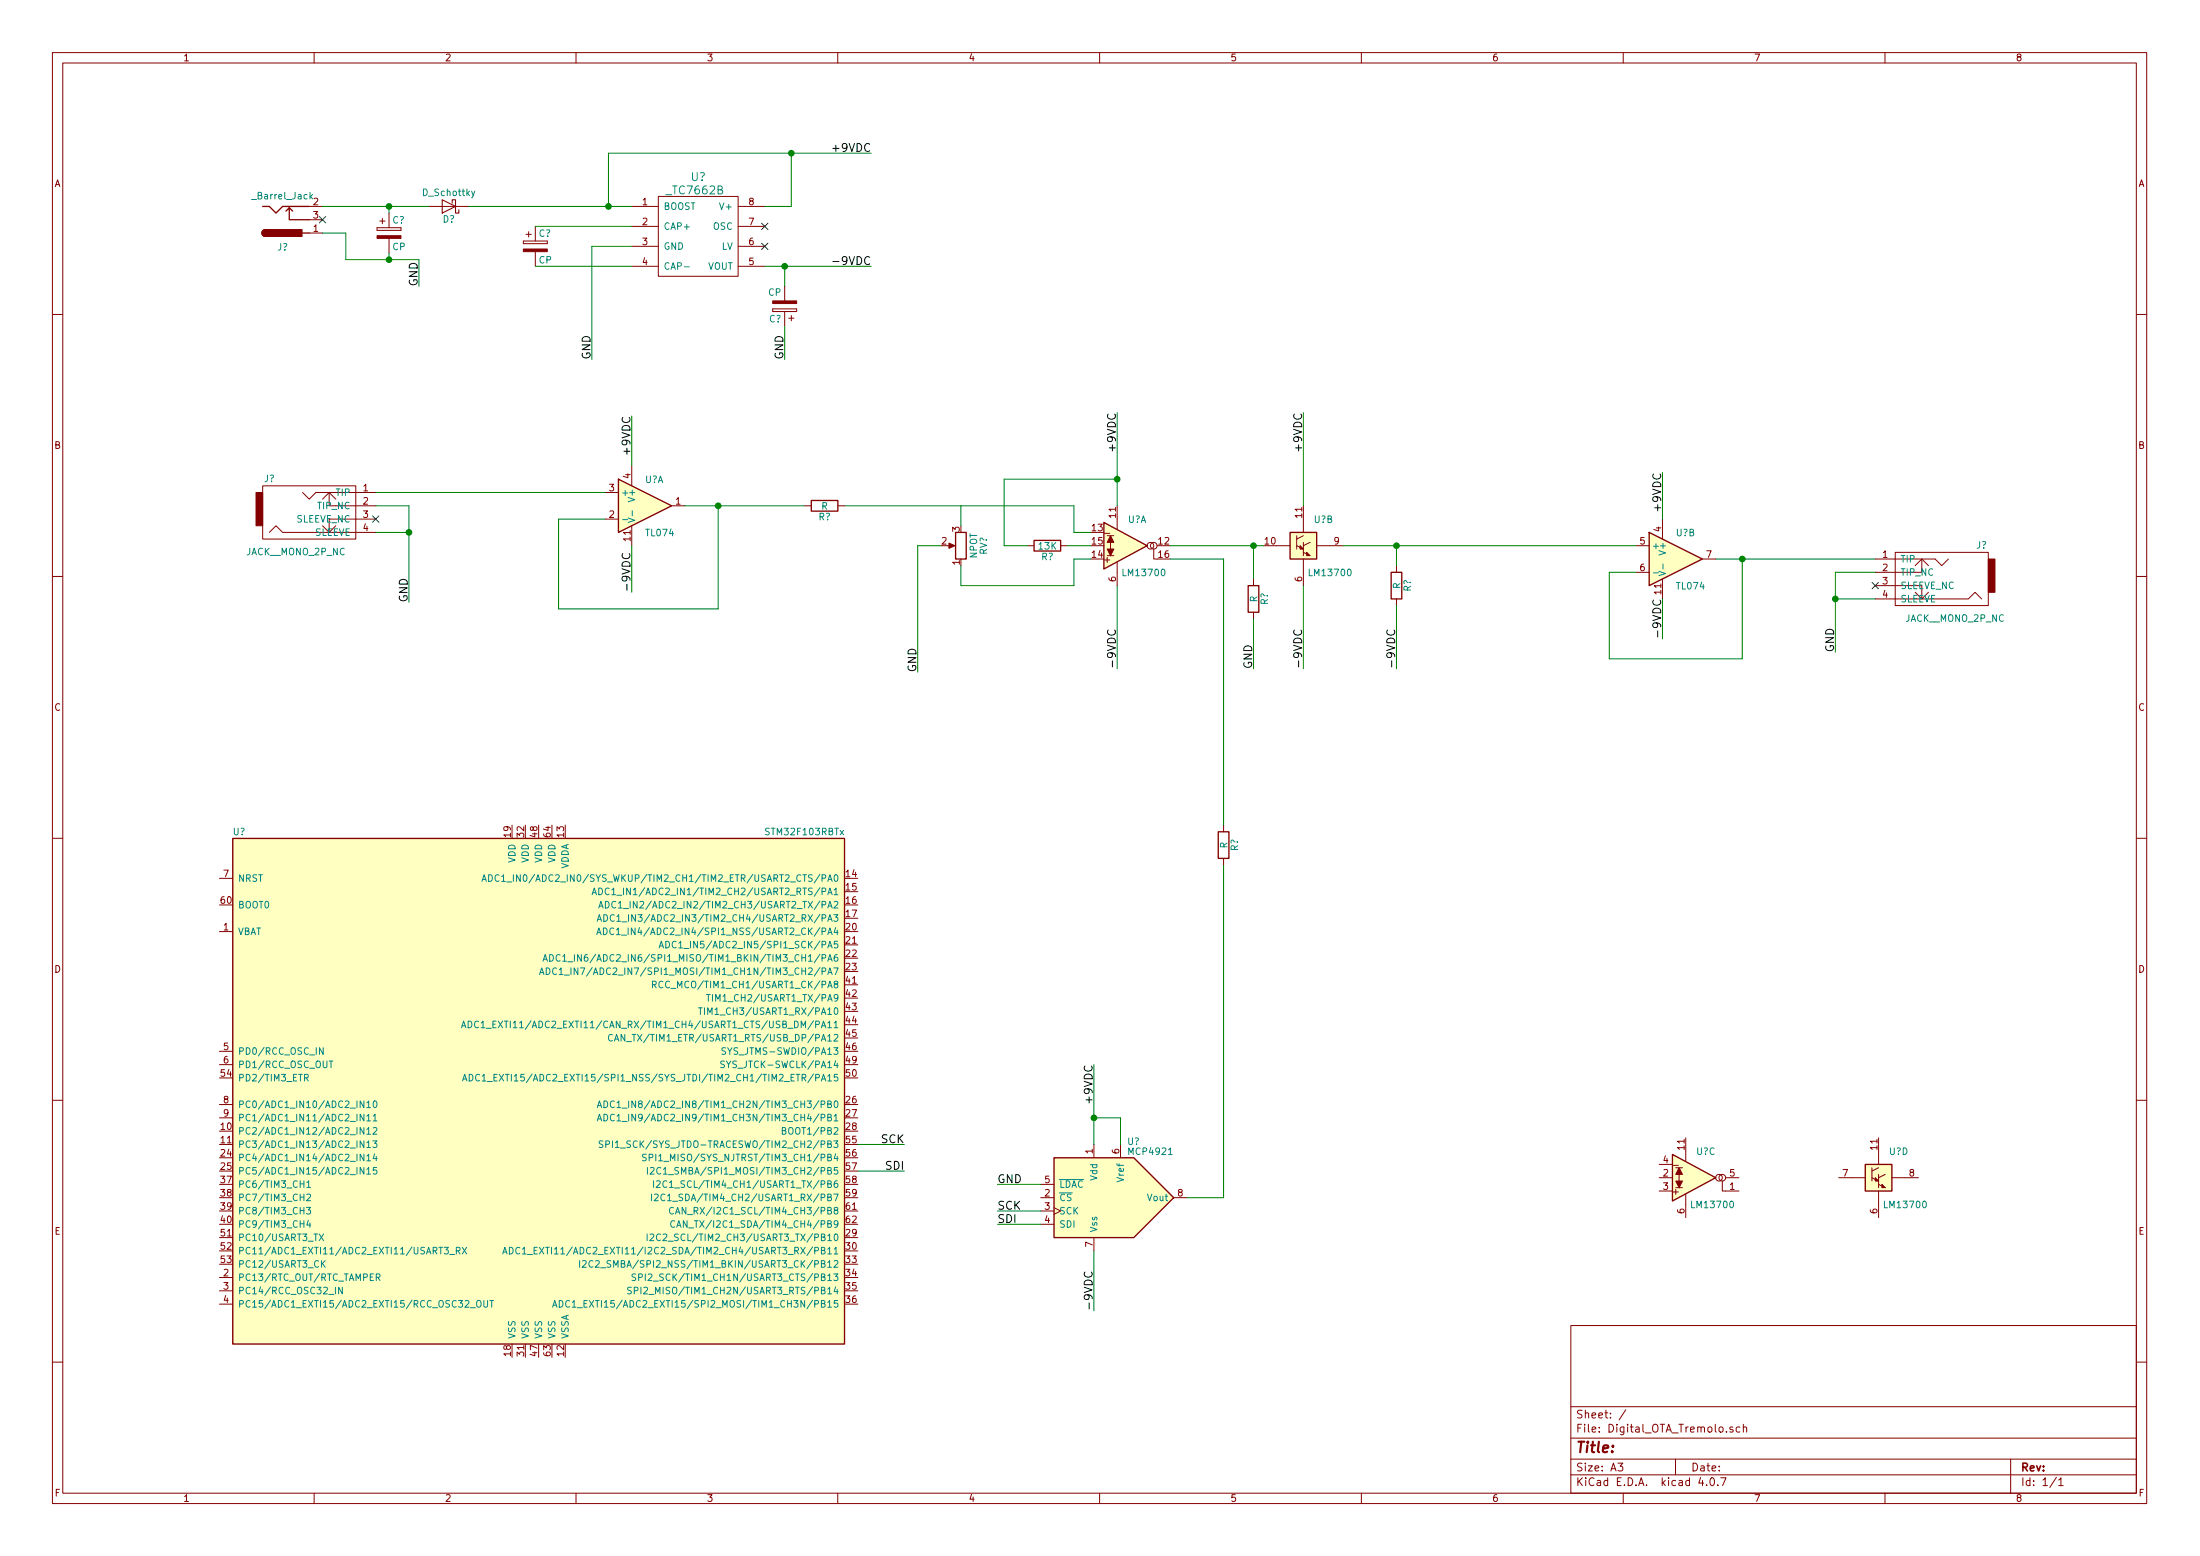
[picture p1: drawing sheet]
<svg xmlns="http://www.w3.org/2000/svg" width="420mm" height="297mm" viewBox="0 0 420 297" stroke-linecap="round" stroke-linejoin="round" font-family="sans-serif">
<g fill="none" stroke="#840000" stroke-width=".19">
<path d="M10 10h400v277h-400zM12 12h396v273.1h-396zM60 10v2M110 10v2M160 10v2M210 10v2M260 10v2M310 10v2M360 10v2M59.1 39.4h2.5M81.9 39.4h7.6M120.6 39.4h5.1"/>
<path d="M125.7 37.5h15.3v15.2h-15.3zM141 39.4h5M59.1 44.5h2.5M59.1 41.9h2.5M72 43.5v.5zM72 44h4.6zM72 43.5h4.6zM72.5 42.2h1M73 41.7v1M74.3 40.7v2.8M74.3 45.5v2.8M76.6 43.5v.5z"/>
<path d="M99.9 46v.5zM99.9 46.5h4.6zM99.9 46h4.6zM100.5 44.7h1M101 44.2v1M102.2 43.2v2.8M102.2 48v2.8M104.5 46v.5zM120.6 43.2h5.1M120.6 47h5.1M120.6 50.8h5.1M141 43.2h5"/>
<path d="M141 47h5M141 50.8h5M147.6 59h4.5zM147.6 59.5h4.5zM147.6 59v.5zM149.9 54.6v2.8M149.9 59.5v2.8M152.1 59v.5zM10 60h2M150.6 60.7h1M151.1 60.2v1.1M408 60h2"/>
<path d="M50.2 92.7h17.7v10.2h-17.7zM57.8 94l1.3 1.3 1.2-1.3h11.5M61.6 95.3l1.3-1.3 1.2 1.3M62.9 94v2.6h8.9M71.8 99.1h-8.9v2.5l1.2-1.2M115.6 94h2.5M115.6 99.1h2.5M120.6 88.9v3.8M128.3 96.6h2.5M153.7 96.6h1.2M160 96.6h1.3M213.4 99.1v1.9"/>
<path d="M248.9 99.1v2.5M317.5 99.1v3.8M10 110h2M51.4 101.6l1.3-1.2 1.3 1.2h17.8M120.6 100.4v3.8M181 104.2h1M196.2 104.2h1.3M202.6 104.2h1.2M211.5 102.3h1.2M211.5 106.1h1.2M212.1 103.5v1.3M213.4 107.4v4.4"/>
<path d="M220.3 104.8v1.9h.7M239.4 110.5v1.3M239.4 116.9v1.2M243.8 104.2h2.6M247.6 104.2l1.3 .6M247.6 102.3v2.5M248.9 103.5v2.6M248.9 106.7v5.1M248.9 102.3l-1.3 .6M248.9 105.4l1.3 .7M250.2 103.5l-1.3 .7M251.5 104.2h5"/>
<path d="M266.7 108v1.3M266.7 114.3v1.3M312.4 104.2h2.6M312.4 109.3h2.6M317.5 110.5v3.8M325.1 106.7h2.6M358.1 106.7h11.5l1.2 1.3 1.3-1.3M358.1 111.8h8.9v2.5l-1.2-1.2M358.1 114.3h17.8l1.3-1.2 1.3 1.2M361.9 105.4h17.8v10.2h-17.8zM365.8 108l1.2-1.3 1.3 1.3M367 106.7v2.6h-8.9"/>
<path d="M408 110h2M233.7 157.5v1.3M10 160h2M41.9 177.8h2.5M41.9 167.7h2.5M233.7 163.9v1.2M408 160h2M10 210h2M41.9 200.7h2.5M41.9 203.2h2.5M41.9 210.9h2.5M41.9 213.4h2.5"/>
<path d="M208.9 218.5v2.5M214 218.5v2.5M321.9 219.7v2M358.8 219.7v2.6M408 210h2M198.8 228.6h2.5M198.8 231.2h2.5M198.8 233.7h2.5M198.8 226.1h2.5M201.3 230.5l1.3 .7-1.3 .6M208.9 236.3v2.5M224.2 228.6h2.5"/>
<path d="M316.9 227.4h2.5M316.9 224.8h2.5M316.9 222.3h2.5M320 222.9h1.3M320 226.7h1.3M320.7 224.2v1.3M321.9 228v4.4M328.9 225.5v1.9h3.2M329.6 224.8h2.5M351.2 224.8h5M357.5 224.8l1.3 .7M357.5 222.9v2.6"/>
<path d="M358.8 224.2v2.5M358.8 227.4v5M358.8 222.9l-1.3 .7M358.8 226.1l1.2 .6M360 224.2l-1.2 .6M361.3 224.8h5.1M41.9 243.9h2.5M41.9 246.4h2.5M41.9 249h2.5M300 253h108v32.1h-108zM10 260h2M300 278.5h108"/>
<path d="M300 274.5h108M300 268.5h108M309 279.3h.9l-.5 .6 .5 .1v.7l-.2 .1-.7-.1M310.5 269.1l-1.3 2M320 278.5v3M330.9 272.5a.37 .37 0 0 0-.5 .1v.2l.5 .2 .1 .1-.2 .3-.4-.1M332.3 272.5l-.4-.1-.3 .3v.6l.3 .1 .4-.1M332.9 272.5l.2-.1 .4 .1 .1 .9M332.9 271.9v1.5M384 278.5v6.6M408 260h2M60 285.1v1.9"/>
<path d="M110 285.1v1.9M160 285.1v1.9M210 285.1v1.9M260 285.1v1.9M300 281.5h108M310 285.1v1.9M324.8 282l-.4 1.1h1M325.9 283.5v.1M326.7 282.3l.2-.2a.81 .81 0 0 1 .6 .6 .81 .81 0 0 1-.3 .8l-.1 .1a.79 .79 0 0 1-.4-1.3zM328.1 283.5v.1M328.6 282.1h1l-.6 1.5M360 285.1v1.9"/>
<path d="M392.7 282l-1.2 2M393.2 282.5l.4-.4v1.5M393.2 283.6h.8"/>
<circle cx="219.7" cy="104.2" r=".63"/>
<circle cx="220.3" cy="104.2" r=".63"/>
<circle cx="328.3" cy="224.8" r=".63"/>
<circle cx="328.9" cy="224.8" r=".63"/>
</g>
<g fill="#ffffc2" stroke="#ffffc2" stroke-width=".19">
<path d="M44.4 160.1h116.9v96.5h-116.9z"/>
<path d="M210.8 99.7l8.3 4.5-8.3 4.4z"/>
<path d="M246.4 101.6h5.1v5.1h-5.1z"/>
<path d="M319.4 220.4l8.3 4.4-8.3 4.5z"/>
<path d="M356.2 222.3h5.1v5.1h-5.1z"/>
<path d="M118.1 91.5l10.2 5.1-10.2 5z"/>
<path d="M315 101.6l10.1 5.1-10.1 5.1z"/>
<path d="M201.3 221h15.2l7.7 7.6-7.7 7.7h-15.2z"/>
</g>
<g fill="none" stroke="#840000" stroke-width=".25">
<path d="M50.2 39.4h1.2l1.3 1.3 1.3-1.3h5.1M55.2 39.7l.7 .6M50.7 43.9a.63 .63 0 0 0-.7 .6 .63 .63 0 0 0 .7 .6M54.6 40.3l.6-.6v2.2h3.9M57.8 44.5h1.3M118.1 91.5l10.2 5.1-10.2 5zM154.9 95.5h5.1v2.1h-5.1zM210.8 99.7l8.3 4.5-8.3 4.4zM182.5 101.6h2v5.1h-2zM197.5 103.2h5.1v2h-5.1zM238.4 111.8h2v5.1h-2zM246.4 101.6h5.1v5.1h-5.1z"/>
<path d="M265.7 109.3h2v5h-2zM315 101.6l10.1 5.1-10.1 5.1zM232.7 158.8h2v5.1h-2zM44.4 160.1h116.9v96.5h-116.9zM201.3 221h15.2l7.7 7.6-7.7 7.7h-15.2zM319.4 220.4l8.3 4.4-8.3 4.5zM356.2 222.3h5.1v5.1h-5.1z"/>
</g>
<g fill="none" stroke="#008484" stroke-width=".19">
<path d="M59.7 37.1l-.5 .5M90.7 36.5l-.5 1.2-.1 .1M130.7 50.9h.9M118.9 99.2h1M120 98.9l1.2 .4-1.2 .4M120.8 97.5v1M315.8 109.4h.9M316.8 109.1l1.3 .4-1.3 .4M317.6 107.7v.9M92 168.3l.5-1.3 .4 1.3M92.2 167.9h.6M93.3 167a.64 .64 0 0 1 .7 .6 .64 .64 0 0 1-.7 .7z"/>
<path d="M95.3 167.1a.61 .61 0 0 0-.8 .4 .61 .61 0 0 0 .6 .8l.2-.2M95.8 167.3l.4-.3v1.3M95.8 168.3h.7M96.8 168.4h.9M113.1 170.8l.4-1.3 .4 1.3M113.2 170.4h.6M114 178.4l.4-1.2 .4 1.2M114 175.9l.5-1.3 .4 1.3M114.1 178h.6M114.2 175.5h.6M114.4 169.5a.64 .64 0 0 1 .7 .7 .64 .64 0 0 1-.7 .6zM114.4 173.3l.4-1.2 .4 1.2"/>
<path d="M114.5 173h.6M115.2 177.2a.64 .64 0 0 1 .8 .6 .64 .64 0 0 1-.8 .6zM115.3 174.6a.64 .64 0 0 1 .7 .6 .64 .64 0 0 1-.7 .7zM115.6 172.1a.64 .64 0 0 1 .7 .6 .64 .64 0 0 1-.7 .6zM116.3 169.6a.61 .61 0 0 0-.8 .5 .61 .61 0 0 0 .6 .7l.2-.1M116.8 169.9l.4-.4v1.3M116.8 170.8h.8M117.2 177.3a.61 .61 0 0 0-.8 .4 .61 .61 0 0 0 .6 .7l.2-.1M117.3 174.7a.61 .61 0 0 0-.8 .5 .61 .61 0 0 0 .6 .7l.2-.1M117.6 172.2a.61 .61 0 0 0-.8 .4 .61 .61 0 0 0 .6 .7l.2-.1M117.7 177.5l.4-.3v1.2M117.7 178.4h.7"/>
<path d="M117.8 175l.4-.4v1.3M117.8 175.9h.7M118.1 172.4l.4-.3v1.2M118.1 173.3h.7M127.2 179.7a.64 .64 0 0 1 .7 .6 .64 .64 0 0 1-.7 .7zM129.1 179.8a.61 .61 0 0 0-.8 .4 .61 .61 0 0 0 .6 .8l.2-.2M88.1 196.2l.4-1.3 .5 1.3M88.3 195.8h.5M89.4 194.9a.64 .64 0 0 1 .7 .7 .64 .64 0 0 1-.7 .6zM91.4 195a.61 .61 0 0 0-.8 .5 .61 .61 0 0 0 .6 .7l.2-.1M91.9 195.3l.4-.4v1.3M91.9 196.2h.7"/>
<path d="M92.9 196.3h.9M103 186l.5-1.2 .4 1.2M103.2 185.7h.6M103.7 183.5l.4-1.3 .4 1.3M103.8 183.1h.6M104.3 184.8a.64 .64 0 0 1 .7 .6 .64 .64 0 0 1-.7 .6zM105 182.2a.64 .64 0 0 1 .7 .7 .64 .64 0 0 1-.7 .6zM106.3 184.9a.61 .61 0 0 0-.8 .4 .61 .61 0 0 0 .6 .7l.2-.1M106.8 185.1l.4-.3v1.2M106.8 186h.7M107 182.3a.61 .61 0 0 0-.9 .5 .61 .61 0 0 0 .6 .7l.3-.1M107.5 182.6l.3-.4v1.3"/>
<path d="M107.5 183.5h.7M107.8 186.1h.9M108.4 183.6h1M117 197.6a.61 .61 0 0 0-.9 .4 .61 .61 0 0 0 .6 .7l.3-.1M117.3 198.7l.5-1.2 .4 1.2M117.5 198.4h.6M119.3 197.5v1.2l-.7-1.2v1.2M124.6 188l.6-.1 .1-.5-.7-.1v1.3M124.9 188l.4 .6M125.9 181l.4-1.3 .4 1.3M126 180.6h.6M126.6 187.4a.61 .61 0 0 0-.8 .5 .61 .61 0 0 0 .6 .7l.2-.1"/>
<path d="M133.4 192.4h.7M133.8 192.4v1.3M134.5 192.4v1.3M134.9 189.9h.7M135.2 193.7v-1.3l.4 .9 .4-.9v1.3M135.3 189.9v1.2M136.1 189.9v1.2M159.3 196.2h.7M58.2 205.8l.6-.1v-.5l-.6-.1v1.3M58.5 205.8l.4 .6M61.7 200v1.3l-.7-1.3v1.3M62.9 202.6h.7"/>
<path d="M69.5 210.2v1.2l-.7-1.2v1.2M69.5 212.7v1.3l-.7-1.3v1.3M69.5 215.3v1.2l-.7-1.2v1.2M69.5 217.8v1.3l-.7-1.3v1.3M70.1 210.5l.3-.3v1.2M70.1 213.1l.3-.4v1.3M70.1 215.6l.3-.3v1.2M70.1 218.1l.3-.3v1.3M70.1 211.4h.7M70.1 214h.7M70.1 216.5h.7M70.1 219.1h.7"/>
<path d="M71.2 217.8h.8l-.4 .5 .3 .1v.5l-.1 .2-.6-.2M71.3 213.1l.3-.4v1.3M71.3 215.4l.5-.1 .2 .3-.8 .9h.8M71.3 214h.7M71.4 210.3l.2-.1a.67 .67 0 0 1 .4 .6 .67 .67 0 0 1-.4 .6l-.3-.4zM88.3 206.4l.4-1.3 .5 1.3M88.5 206h.6M89.6 205.1a.64 .64 0 0 1 .7 .6 .64 .64 0 0 1-.7 .7zM91.6 205.2a.61 .61 0 0 0-.8 .4 .61 .61 0 0 0 .6 .8l.2-.2M92.1 205.4l.4-.3v1.3M92.1 206.4h.7M93.1 206.5h.9"/>
<path d="M94.3 205.7h.5M94.9 205.1h-.6v1.3h.6M114.1 211.4l.4-1.2 .4 1.2M114.1 214l.4-1.3 .4 1.3M114.2 211.1h.6M114.2 213.6h.6M115.1 217.8l-.6 .1v.4l.5 .2 .1 .3-.2 .3-.5-.1M115.3 210.2a.64 .64 0 0 1 .8 .6 .64 .64 0 0 1-.8 .6zM115.3 212.7a.64 .64 0 0 1 .8 .6 .64 .64 0 0 1-.8 .7zM115.7 218.5l.6-.1 .1-.5-.7-.1v1.3M117 217.8v1.3M117.3 210.3a.61 .61 0 0 0-.8 .4 .61 .61 0 0 0 .6 .7l.2-.1"/>
<path d="M117.3 212.8a.61 .61 0 0 0-.8 .5 .61 .61 0 0 0 .6 .7l.2-.1M117.5 218.1l.4-.3v1.3M117.5 219.1h.7M117.8 210.5l.4-.3v1.2M117.8 213.1l.4-.4v1.3M117.8 211.4h.7M117.8 214h.7M138.4 202.6l-.7 .1v.3l.5 .3 .2 .3-.3 .2-.5-.1M138.6 200.1l-.5-.1-.2 .2 .1 .3 .5 .3v.4l-.1 .1-.5-.1M139 200l.4 .7 .4-.7M149.4 215.8l.6-.1v-.3l-.6-.1v1.2h.5l.2-.1v-.3l-.3-.3M58.5 230.5h.8l-.4 .5 .4 .1v.5l-.2 .2-.6-.2"/>
<path d="M58.6 225.8l.4-.4v1.3M58.6 228.1l.5-.1 .2 .3-.8 .9h.8M58.6 226.7h.7M58.9 233l-.3 .9h.8M59.2 233.4v.9M61 235.6l.8 1.2M61.8 235.6l-.8 1.2M69.5 220.3v1.3l-.7-1.3v1.3M69.5 222.9v1.2l-.7-1.2v1.2M70.1 220.7l.3-.4v1.3M70.1 223.2l.3-.3v1.2M70.1 221.6h.7"/>
<path d="M70.1 224.1h.7M71.6 220.3l-.3 .9h.7M71.9 220.7v.9M71.9 222.9h-.6v.6l.2-.1 .4 .1v.5l-.1 .1-.5-.1M84.8 238.1h.8l-.4 .5 .4 .1v.6l-.2 .1-.6-.1M85.9 239.5h.9M87.1 238.8l.7-.1v-.5l-.7-.1v1.3M87.5 238.8l.4 .6M88.3 238.1l.8 1.3M89.1 238.1l-.8 1.3M96 239.4l.4-1.3 .5 1.3M96.1 239h.6"/>
<path d="M97.3 238.1a.64 .64 0 0 1 .7 .6 .64 .64 0 0 1-.7 .7zM99.3 238.2a.61 .61 0 0 0-.9 .5 .61 .61 0 0 0 .6 .7l.3-.1M99.8 238.5l.3-.4v1.3M99.8 239.4h.7M100.7 239.5h1M123.4 220.4h-.6v.4l.5 .2 .1 .3-.2 .3-.5-.1M123.6 235.6v1.2M123.6 222.9v1.2M124 221l.6-.1v-.5l-.6-.1v1.3M124.2 235.7l.4-.1 .3 .3-.8 .9h.8M124.2 223l.5-.1 .2 .3-.8 .9h.8M124.4 228v1.2"/>
<path d="M124.8 225.4v1.3M125 228.1l.5-.1 .2 .3-.8 .9h.8M125.2 220.3v1.3M125.4 225.5l.5-.1 .2 .4-.8 .9h.8M126.1 235.7a.61 .61 0 0 0-.8 .4 .61 .61 0 0 0 .6 .7l.2-.1M126.2 223a.61 .61 0 0 0-.8 .4 .61 .61 0 0 0 .6 .7l.2-.1M126.6 235.7l.5-.1 .3 .3-.8 .9h.8M126.7 223.2l.4-.3v1.2M126.7 224.1h.7M127 228.1a.61 .61 0 0 0-.8 .4 .61 .61 0 0 0 .5 .7l.3-.1M127.4 225.5a.61 .61 0 0 0-.9 .5 .61 .61 0 0 0 .6 .7l.3-.1M128.6 230.6a.61 .61 0 0 0-.8 .4 .61 .61 0 0 0 .6 .8l.2-.2"/>
<path d="M128.9 233.1a.61 .61 0 0 0-.9 .5 .61 .61 0 0 0 .6 .7l.3-.1M129 231.8l.4-1.3 .4 1.3M129.1 231.4h.6M129.2 234.3l.4-1.3 .5 1.3M129.4 233.9h.5M131 230.5v1.3l-.7-1.3v1.3M131.2 233v1.3l-.7-1.3v1.3M202.3 225.2h4.7M61.6 241.2l.5 .7M62.1 240.7l-.7 .7M65.4 245.7v1.3l-.7-1.3v1.3M71.9 243.9l.6-.1v-.5l-.6-.1v1.3"/>
<path d="M72.2 243.9l.4 .6M89.8 249.6h1M91.1 248.4l.2-.1h.4a.83 .83 0 0 1-.1 1.2 .44 .44 0 0 1-.6-.4zM92.4 248.3v1l.2 .2h.3l.2-.2v-1M93.5 248.3h.8M93.9 248.3v1.2M105.5 249.5l.4-1.2 .5 1.2M105.7 249.2h.5M106.8 248.3a.64 .64 0 0 1 .7 .6 .64 .64 0 0 1-.7 .6zM108.8 248.4a.61 .61 0 0 0-.8 .4 .61 .61 0 0 0 .6 .7l.2-.1M109.3 248.6l.4-.3v1.2M109.3 249.5h.7"/>
<path d="M110.3 249.6h.9M110.7 240.7v1.2M111.3 240.8l.4-.1 .3 .3-.8 .9h.8M113.2 240.8a.61 .61 0 0 0-.8 .4 .61 .61 0 0 0 .6 .7l.2-.1M113.7 240.8l.5-.1 .3 .3-.8 .9h.8M114.7 242h1M120.6 245.8l-.5-.1-.2 .3 .1 .3 .5 .2v.4l-.2 .1-.4-.1M121.1 246.4l.6-.1 .1-.5-.7-.1v1.3M121.4 243.2l-.6 .1v.4l.5 .2 .1 .3-.2 .3-.5-.1M122 243.9l.6-.1v-.5l-.6-.1v1.3M122.4 245.7v1.3M123 245.8l.4-.1 .3 .4-.8 .9h.8"/>
<path d="M123.2 243.2v1.3M123.8 243.3l.5-.1 .2 .3-.8 1h.8"/>
</g>
<g fill="#840000" stroke="#840000" stroke-width=".19">
<path d="M211.5 104.8h1.2l-.6 1.3z"/>
<path d="M212.1 102.3l.6 1.2h-1.2z"/>
<path d="M248.3 104.2l.6 .6h-.6z"/>
<path d="M249.6 105.4l.6 .7h-.6z"/>
<path d="M320 225.5h1.3l-.6 1.2z"/>
<path d="M320.7 222.9l.6 1.3h-1.3z"/>
<path d="M358.1 224.8l.7 .7h-.7z"/>
<path d="M359.4 226.1l.6 .6h-.6z"/>
<path d="M99.9 47.5h4.6v.5h-4.6z"/>
<path d="M147.6 57.4h4.5v.5h-4.5z"/>
<path d="M72 45h4.6v.5h-4.6z"/>
<path d="M48.9 94h1.3v6.4h-1.3z"/>
<path d="M379.7 106.7h1.3v6.4h-1.3z"/>
<path d="M181.2 103.7l1.2 .5-1.2 .5z"/>
</g>
<g fill="#840000" stroke="#840000" stroke-width=".25">
<path d="M50.2 44l.5-.1v1.2a.64 .64 0 0 1-.6-.4 .64 .64 0 0 1 .1-.7z"/>
<path d="M50.7 43.9h7v1.2h-7z"/>
</g>
<path d="M84.5 38.1l2.5 1.3-2.5 1.3zM86.4 38.8v-.7h.6v2.6h.6v-.7" fill="none" stroke="#840000" stroke-width=".2"/>
<path d="M61 41.3l1.2 1.3M62.2 41.3l-1.2 1.3M145.4 42.6l1.3 1.2M145.4 46.4l1.3 1.2M146.7 42.6l-1.3 1.2M146.7 46.4l-1.3 1.2M71.1 98.5l1.3 1.2M72.4 98.5l-1.3 1.2M357.5 111.2l1.2 1.2M358.7 111.2l-1.2 1.2" fill="none" stroke="#000084" stroke-width=".19"/>
<path d="M159.1 49.9h1.1M118.9 105.7a.72 .72 0 0 0 .5 1 .72 .72 0 0 0 .9-.7l-.1-.3M315.8 114.6a.72 .72 0 0 0 .5 1 .72 .72 0 0 0 .9-.7l-.2-.3M211.7 120.3a.72 .72 0 0 0 .5 1 .72 .72 0 0 0 .8-.7l-.1-.3M247.2 120.3a.72 .72 0 0 0 .5 1 .72 .72 0 0 0 .9-.7l-.2-.3M265 120.3a.72 .72 0 0 0 .5 1 .72 .72 0 0 0 .9-.7l-.2-.3M207.2 242.8a.72 .72 0 0 0 .5 1.1 .72 .72 0 0 0 .9-.8l-.2-.3" fill="none" stroke="#000" stroke-width=".19"/>
<g fill="none" stroke="#008400" stroke-width=".19">
<path d="M61.6 39.4h20.3M74.3 39.4v1.3M89.5 39.4h31.1M151.1 29.2v10.2h-5.1M166.4 29.2h-50.2v10.2M61.6 44.5h4.4v5.1h14v5M74.3 48.3v1.3M102.2 43.2h18.4M102.2 50.8h18.4M120.6 47h-7.6v21.6M146 50.8h20.4M149.9 50.8v3.8"/>
<path d="M120.6 79.4v9.5M149.9 62.3v6.3M213.4 78.8v17.8M248.9 78.8v17.8M71.8 96.6h6.3v18.4M71.8 94h43.8M130.8 96.6h22.9M137.2 96.6v19.6h-30.5v-17.1h8.9M161.3 96.6h43.8v5h3.2M183.5 96.6v3.8M213.4 91.5h-21.6v12.7h4.4M317.5 90.2v8.9"/>
<path d="M71.8 101.6h6.3M120.6 104.2v8.9M179.7 104.2h-4.4v24.1M203.8 104.2h4.5M208.3 106.7h-3.2v5.1h-21.6v-3.8M213.4 111.8v15.9M223.5 106.7h10.2v50.8M223.5 104.2h17.8M239.4 104.2v6.3M239.4 118.1v9.6M248.9 111.8v15.9M256.5 104.2h55.9"/>
<path d="M266.7 104.2v3.8M266.7 115.6v12.1M317.5 114.3v7.7M327.7 106.7h30.4M332.7 106.7v19.1h-25.4v-16.5h5.1M350.5 114.3h7.6M358.1 109.3h-7.6v15.2M233.7 165.1v63.5h-7M163.8 218.5h8.9M208.9 203.2v15.3M208.9 213.4h5.1v5.1M163.8 223.6h8.9"/>
<path d="M190.5 226.1h8.3M190.5 231.2h8.3M190.5 233.7h8.3M208.9 238.8v11.4"/>
</g>
<g fill="#008400" stroke="#008400" stroke-width=".25">
<circle cx="116.2" cy="39.4" r=".51"/>
<circle cx="149.9" cy="50.8" r=".51"/>
<circle cx="151.1" cy="29.2" r=".51"/>
<circle cx="74.3" cy="39.4" r=".51"/>
<circle cx="74.3" cy="49.6" r=".51"/>
<circle cx="350.5" cy="114.3" r=".51"/>
<circle cx="78.1" cy="101.6" r=".51"/>
<circle cx="332.7" cy="106.7" r=".51"/>
<circle cx="213.4" cy="91.5" r=".51"/>
<circle cx="266.7" cy="104.2" r=".51"/>
<circle cx="239.4" cy="104.2" r=".51"/>
<circle cx="137.2" cy="96.6" r=".51"/>
<circle cx="208.9" cy="213.4" r=".51"/>
</g>
<text font-size="2.8" fill="#840000" x="301" y="277.3">Title:</text>
<g font-size="2.1">
<text x="159.5" y="29">+9VDC</text>
<text x="160" y="50.6">-9VDC</text>
<text x="79.8" y="54.6" transform="rotate(-90 79.8 54.6)">GND</text>
<text x="112.8" y="68.6" transform="rotate(-90 112.8 68.6)">GND</text>
<text x="149.6" y="68.6" transform="rotate(-90 149.6 68.6)">GND</text>
<text x="120.4" y="86.3" transform="rotate(-90 120.4 86.3)">+9VDC</text>
<text x="213.1" y="85.7" transform="rotate(-90 213.1 85.7)">+9VDC</text>
<text x="248.7" y="85.7" transform="rotate(-90 248.7 85.7)">+9VDC</text>
<text x="317.2" y="97.1" transform="rotate(-90 317.2 97.1)">+9VDC</text>
<text x="120.4" y="113.1" transform="rotate(-90 120.4 113.1)">-9VDC</text>
<text x="77.9" y="115" transform="rotate(-90 77.9 115)">GND</text>
<text x="317.2" y="122" transform="rotate(-90 317.2 122)">-9VDC</text>
<text x="350.3" y="124.5" transform="rotate(-90 350.3 124.5)">GND</text>
<text x="175" y="128.3" transform="rotate(-90 175 128.3)">GND</text>
<text x="213.1" y="127.7" transform="rotate(-90 213.1 127.7)">-9VDC</text>
<text x="239.1" y="127.7" transform="rotate(-90 239.1 127.7)">GND</text>
<text x="248.7" y="127.7" transform="rotate(-90 248.7 127.7)">-9VDC</text>
<text x="266.4" y="127.7" transform="rotate(-90 266.4 127.7)">-9VDC</text>
<text x="208.7" y="210.1" transform="rotate(-90 208.7 210.1)">+9VDC</text>
<text x="168.2" y="218.2">SCK</text>
<text x="169.2" y="223.3">SDI</text>
<text x="190.5" y="225.8">GND</text>
<text x="190.5" y="233.5">SDI</text>
<text x="190.5" y="230.9">SCK</text>
<text x="208.7" y="250.2" transform="rotate(-90 208.7 250.2)">-9VDC</text>
</g>
<g font-size="2.1" fill="#008484">
<text x="132" y="34.6">U?</text>
<text x="127.6" y="37.1">_TC7662B</text>
</g>
<g font-size="2.1" fill="#840000">
<text x="301" y="273.5">File: Digital_OTA_Tremolo.sch</text>
<text x="301" y="270.8">Sheet: /</text>
<text x="301" y="280.9">Size: A3</text>
<text x="323" y="280.9">Date:</text>
<text x="386" y="280.9">Rev:</text>
<text x="301" y="283.7">KiCad E.D.A. kicad 4.0.7</text>
<text x="386" y="283.7">Id: 1/1</text>
</g>
<g font-size="1.8" fill="#840000">
<text x="35" y="11.7">1</text>
<text x="85" y="11.7">2</text>
<text x="135" y="11.7">3</text>
<text x="185" y="11.7">4</text>
<text x="235" y="11.7">5</text>
<text x="285" y="11.7">6</text>
<text x="335" y="11.7">7</text>
<text x="385" y="11.7">8</text>
<text x="10.4" y="35.7">A</text>
<text x="408.4" y="35.7">A</text>
<text x="59.8" y="41.7">3</text>
<text x="122.7" y="39.2">1</text>
<text x="143" y="39.2">8</text>
<text x="59.8" y="44.2">1</text>
<text x="122.7" y="43">2</text>
<text x="122.7" y="46.8">3</text>
<text x="143" y="46.8">6</text>
<text x="143" y="43">7</text>
<text x="122.7" y="50.6">4</text>
<text x="143" y="50.6">5</text>
<text x="10.4" y="85.7">B</text>
<text x="408.4" y="85.7">B</text>
<text x="69.4" y="93.8">1</text>
<text x="116.4" y="93.8">3</text>
<text x="120.4" y="91.3" transform="rotate(-90 120.4 91.3)">4</text>
<text x="69.4" y="96.3">2</text>
<text x="69.4" y="98.8">3</text>
<text x="69.4" y="101.4">4</text>
<text x="116.4" y="98.8">2</text>
<text x="129.1" y="96.3">1</text>
<text x="183.3" y="101.5" transform="rotate(-90 183.3 101.5)">3</text>
<text x="208.6" y="101.4">13</text>
<text x="213.1" y="98.8" transform="rotate(-90 213.1 98.8)">11</text>
<text x="248.7" y="98.8" transform="rotate(-90 248.7 98.8)">11</text>
<text x="317.2" y="101.5" transform="rotate(-90 317.2 101.5)">4</text>
<text x="120.4" y="103.2" transform="rotate(-90 120.4 103.2)">11</text>
<text x="179.9" y="103.9">2</text>
<text x="183.3" y="107.8" transform="rotate(-90 183.3 107.8)">1</text>
<text x="208.6" y="106.5">14</text>
<text x="208.6" y="103.9">15</text>
<text x="210.9" y="107.4">+</text>
<text x="211.2" y="102.3">-</text>
<text x="221.3" y="103.9">12</text>
<text x="221.3" y="106.5">16</text>
<text x="241.6" y="103.9">10</text>
<text x="254.8" y="103.9">9</text>
<text x="313.2" y="103.9">5</text>
<text x="325.9" y="106.5">7</text>
<text x="359.6" y="106.5">1</text>
<text x="213.1" y="111" transform="rotate(-90 213.1 111)">6</text>
<text x="248.7" y="111" transform="rotate(-90 248.7 111)">6</text>
<text x="313.2" y="109">6</text>
<text x="317.2" y="113.4" transform="rotate(-90 317.2 113.4)">11</text>
<text x="359.6" y="109">2</text>
<text x="359.6" y="111.5">3</text>
<text x="359.6" y="114.1">4</text>
<text x="10.4" y="135.7">C</text>
<text x="408.4" y="135.7">C</text>
<text x="97.5" y="159.8" transform="rotate(-90 97.5 159.8)">19</text>
<text x="100.1" y="159.8" transform="rotate(-90 100.1 159.8)">32</text>
<text x="102.6" y="159.8" transform="rotate(-90 102.6 159.8)">48</text>
<text x="105.2" y="159.8" transform="rotate(-90 105.2 159.8)">64</text>
<text x="107.7" y="159.8" transform="rotate(-90 107.7 159.8)">13</text>
<text x="42.7" y="167.4">7</text>
<text x="161.6" y="167.4">14</text>
<text x="42.2" y="172.5">60</text>
<text x="161.6" y="170">15</text>
<text x="161.6" y="172.5">16</text>
<text x="42.7" y="177.6">1</text>
<text x="161.6" y="177.6">20</text>
<text x="161.6" y="175">17</text>
<text x="10.4" y="185.7">D</text>
<text x="161.6" y="180.1">21</text>
<text x="161.6" y="182.7">22</text>
<text x="161.6" y="185.2">23</text>
<text x="408.4" y="185.7">D</text>
<text x="161.6" y="187.7">41</text>
<text x="161.6" y="190.3">42</text>
<text x="161.6" y="192.8">43</text>
<text x="161.6" y="195.4">44</text>
<text x="161.6" y="197.9">45</text>
<text x="42.7" y="200.4">5</text>
<text x="42.7" y="203">6</text>
<text x="161.6" y="200.4">46</text>
<text x="161.6" y="203">49</text>
<text x="42.2" y="205.5">54</text>
<text x="161.6" y="205.5">50</text>
<text x="42.2" y="215.7">10</text>
<text x="42.7" y="210.6">8</text>
<text x="42.7" y="213.1">9</text>
<text x="161.6" y="210.6">26</text>
<text x="161.6" y="213.1">27</text>
<text x="161.6" y="215.7">28</text>
<text x="42.2" y="218.2">11</text>
<text x="42.2" y="220.8">24</text>
<text x="161.6" y="218.2">55</text>
<text x="161.6" y="220.8">56</text>
<text x="208.7" y="220.2" transform="rotate(-90 208.7 220.2)">1</text>
<text x="213.7" y="220.2" transform="rotate(-90 213.7 220.2)">6</text>
<text x="321.7" y="219.4" transform="rotate(-90 321.7 219.4)">11</text>
<text x="358.5" y="219.4" transform="rotate(-90 358.5 219.4)">11</text>
<text x="42.2" y="223.3">25</text>
<text x="42.2" y="225.8">37</text>
<text x="161.6" y="223.3">57</text>
<text x="161.6" y="225.8">58</text>
<text x="199.5" y="225.8">5</text>
<text x="317.7" y="224.6">2</text>
<text x="317.7" y="227.1">3</text>
<text x="317.7" y="222">4</text>
<text x="319.8" y="223">-</text>
<text x="330.4" y="227.1">1</text>
<text x="330.4" y="224.6">5</text>
<text x="351.9" y="224.6">7</text>
<text x="364.6" y="224.6">8</text>
<text x="42.2" y="233.5">40</text>
<text x="42.2" y="228.4">38</text>
<text x="42.2" y="230.9">39</text>
<text x="161.6" y="230.9">61</text>
<text x="161.6" y="233.5">62</text>
<text x="161.6" y="228.4">59</text>
<text x="199.5" y="228.4">2</text>
<text x="199.5" y="230.9">3</text>
<text x="199.5" y="233.5">4</text>
<text x="224.9" y="228.4">8</text>
<text x="319.5" y="228.1">+</text>
<text x="321.7" y="231.7" transform="rotate(-90 321.7 231.7)">6</text>
<text x="358.5" y="231.7" transform="rotate(-90 358.5 231.7)">6</text>
<text x="10.4" y="235.7">E</text>
<text x="42.2" y="236">51</text>
<text x="42.2" y="238.5">52</text>
<text x="161.6" y="238.5">30</text>
<text x="161.6" y="236">29</text>
<text x="208.7" y="238" transform="rotate(-90 208.7 238)">7</text>
<text x="408.4" y="235.7">E</text>
<text x="42.2" y="241.1">53</text>
<text x="42.7" y="243.6">2</text>
<text x="161.6" y="241.1">33</text>
<text x="161.6" y="243.6">34</text>
<text x="42.7" y="246.2">3</text>
<text x="42.7" y="248.7">4</text>
<text x="161.6" y="246.2">35</text>
<text x="161.6" y="248.7">36</text>
<text x="97.5" y="258.8" transform="rotate(-90 97.5 258.8)">18</text>
<text x="100.1" y="258.8" transform="rotate(-90 100.1 258.8)">31</text>
<text x="102.6" y="258.8" transform="rotate(-90 102.6 258.8)">47</text>
<text x="105.2" y="258.8" transform="rotate(-90 105.2 258.8)">63</text>
<text x="107.7" y="258.8" transform="rotate(-90 107.7 258.8)">12</text>
<text x="10.5" y="285.7">F</text>
<text x="35" y="286.7">1</text>
<text x="85" y="286.7">2</text>
<text x="135" y="286.7">3</text>
<text x="185" y="286.7">4</text>
<text x="235" y="286.7">5</text>
<text x="285" y="286.7">6</text>
<text x="335" y="286.7">7</text>
<text x="385" y="286.7">8</text>
<text x="408.5" y="285.7">F</text>
</g>
<g font-size="1.8" fill="#008484">
<text x="48.5" y="38">_Barrel_Jack</text>
<text x="59.8" y="39.2">2</text>
<text x="80.8" y="37.4">D_Schottky</text>
<text x="126.7" y="40">BOOST</text>
<text x="137.7" y="40">V+</text>
<text x="53" y="47.8">J?</text>
<text x="74.9" y="42.7">C?</text>
<text x="75" y="47.7">CP</text>
<text x="84.5" y="42.5">D?</text>
<text x="102.9" y="45.2">C?</text>
<text x="126.7" y="43.9">CAP+</text>
<text x="126.7" y="47.7">GND</text>
<text x="136.1" y="43.9">OSC</text>
<text x="137.7" y="47.7">LV</text>
<text x="102.9" y="50.3">CP</text>
<text x="126.7" y="51.5">CAP-</text>
<text x="135.1" y="51.5">VOUT</text>
<text x="146.7" y="56.5">CP</text>
<text x="146.9" y="61.5">C?</text>
<text x="50.4" y="92">J?</text>
<text x="64.2" y="94.7">TIP</text>
<text x="118.6" y="94.7">+</text>
<text x="121.3" y="95.5" transform="rotate(-90 121.3 95.5)">V+</text>
<text x="123.1" y="92.2">U?A</text>
<text x="56.4" y="99.7">SLEEVE_NC</text>
<text x="60.6" y="97.2">TIP_NC</text>
<text x="156.3" y="99.3">R?</text>
<text x="156.8" y="97.3">R</text>
<text x="215.4" y="99.8">U?A</text>
<text x="250.9" y="99.8">U?B</text>
<text x="47" y="106">JACK__MONO_2P_NC</text>
<text x="59.9" y="102.3">SLEEVE</text>
<text x="123.5" y="102.3">TL074</text>
<text x="186.6" y="106.6" transform="rotate(-90 186.6 106.6)">NPOT</text>
<text x="188.5" y="105.9" transform="rotate(-90 188.5 105.9)">RV?</text>
<text x="198.4" y="104.9">13K</text>
<text x="198.9" y="106.9">R?</text>
<text x="315.5" y="104.8">+</text>
<text x="318.1" y="105.6" transform="rotate(-90 318.1 105.6)">V+</text>
<text x="320.1" y="102.3">U?B</text>
<text x="363" y="107.4">TIP</text>
<text x="377.4" y="104.7">J?</text>
<text x="214.7" y="110">LM13700</text>
<text x="250.3" y="110">LM13700</text>
<text x="267.4" y="112.4" transform="rotate(-90 267.4 112.4)">R</text>
<text x="269.4" y="112.9" transform="rotate(-90 269.4 112.9)">R?</text>
<text x="320.3" y="112.5">TL074</text>
<text x="363" y="109.9">TIP_NC</text>
<text x="363" y="112.4">SLEEVE_NC</text>
<text x="240.1" y="115" transform="rotate(-90 240.1 115)">R</text>
<text x="242.1" y="115.5" transform="rotate(-90 242.1 115.5)">R?</text>
<text x="363" y="115">SLEEVE</text>
<text x="363.9" y="118.7">JACK__MONO_2P_NC</text>
<text x="44.5" y="159.4">U?</text>
<text x="146.5" y="159.4">STM32F103RBTx</text>
<text x="234.4" y="162" transform="rotate(-90 234.4 162)">R</text>
<text x="98.4" y="164.8" transform="rotate(-90 98.4 164.8)">VDD</text>
<text x="101" y="164.8" transform="rotate(-90 101 164.8)">VDD</text>
<text x="103.5" y="164.8" transform="rotate(-90 103.5 164.8)">VDD</text>
<text x="106" y="164.8" transform="rotate(-90 106 164.8)">VDD</text>
<text x="108.6" y="166.1" transform="rotate(-90 108.6 166.1)">VDDA</text>
<text x="236.4" y="162.5" transform="rotate(-90 236.4 162.5)">R?</text>
<text x="45.5" y="168.3">NRST</text>
<text x="45.5" y="173.4">BOOT0</text>
<text x="98.2" y="168.3">ADC1_IN0/ADC2_IN0/SYS_WKUP/TIM2_CH1/TIM2_ETR/USART2_CTS/PA0</text>
<text x="117.6" y="170.9">ADC1_IN1/ADC2_IN1/TIM2_CH2/USART2_RTS/PA1</text>
<text x="118.9" y="173.4">ADC1_IN2/ADC2_IN2/TIM2_CH3/USART2_TX/PA2</text>
<text x="45.5" y="178.5">VBAT</text>
<text x="118.7" y="178.5">ADC1_IN4/ADC2_IN4/SPI1_NSS/USART2_CK/PA4</text>
<text x="118.7" y="175.9">ADC1_IN3/ADC2_IN3/TIM2_CH4/USART2_RX/PA3</text>
<text x="110.1" y="183.6">ADC1_IN6/ADC2_IN6/SPI1_MISO/TIM1_BKIN/TIM3_CH1/PA6</text>
<text x="129.7" y="181">ADC1_IN5/ADC2_IN5/SPI1_SCK/PA5</text>
<text x="109.6" y="186.1">ADC1_IN7/ADC2_IN7/SPI1_MOSI/TIM1_CH1N/TIM3_CH2/PA7</text>
<text x="127.3" y="188.6">RCC_MCO/TIM1_CH1/USART1_CK/PA8</text>
<text x="137" y="191.2">TIM1_CH2/USART1_TX/PA9</text>
<text x="94.6" y="196.3">ADC1_EXTI11/ADC2_EXTI11/CAN_RX/TIM1_CH4/USART1_CTS/USB_DM/PA11</text>
<text x="135.8" y="193.7">TIM1_CH3/USART1_RX/PA10</text>
<text x="45.5" y="201.3">PD0/RCC_OSC_IN</text>
<text x="45.5" y="203.9">PD1/RCC_OSC_OUT</text>
<text x="119.5" y="198.8">CAN_TX/TIM1_ETR/USART1_RTS/USB_DP/PA12</text>
<text x="139.1" y="203.9">SYS_JTCK-SWCLK/PA14</text>
<text x="139.5" y="201.3">SYS_JTMS-SWDIO/PA13</text>
<text x="45.5" y="206.4">PD2/TIM3_ETR</text>
<text x="95.6" y="206.4">ADC1_EXTI15/ADC2_EXTI15/SPI1_NSS/SYS_JTDI/TIM2_CH1/TIM2_ETR/PA15</text>
<text x="45.5" y="211.5">PC0/ADC1_IN10/ADC2_IN10</text>
<text x="45.5" y="214">PC1/ADC1_IN11/ADC2_IN11</text>
<text x="119.4" y="211.5">ADC1_IN8/ADC2_IN8/TIM1_CH2N/TIM3_CH3/PB0</text>
<text x="119.4" y="214">ADC1_IN9/ADC2_IN9/TIM1_CH3N/TIM3_CH4/PB1</text>
<text x="45.5" y="216.6">PC2/ADC1_IN12/ADC2_IN12</text>
<text x="45.5" y="219.1">PC3/ADC1_IN13/ADC2_IN13</text>
<text x="45.5" y="221.7">PC4/ADC1_IN14/ADC2_IN14</text>
<text x="118.1" y="219.1">SPI1_SCK/SYS_JTDO-TRACESWO/TIM2_CH2/PB3</text>
<text x="126.1" y="221.7">SPI1_MISO/SYS_NJTRST/TIM3_CH1/PB4</text>
<text x="150.2" y="216.6">BOOT1/PB2</text>
<text x="215.3" y="218.6">U?</text>
<text x="215.7" y="220.5">MCP4921</text>
<text x="324" y="220.5">U?C</text>
<text x="360.8" y="220.5">U?D</text>
<text x="45.5" y="224.2">PC5/ADC1_IN15/ADC2_IN15</text>
<text x="45.5" y="226.7">PC6/TIM3_CH1</text>
<text x="127.5" y="224.2">I2C1_SMBA/SPI1_MOSI/TIM3_CH2/PB5</text>
<text x="128.2" y="226.7">I2C1_SCL/TIM4_CH1/USART1_TX/PB6</text>
<text x="202.3" y="226.7">LDAC</text>
<text x="209.5" y="225.4" transform="rotate(-90 209.5 225.4)">Vdd</text>
<text x="214.6" y="225.5" transform="rotate(-90 214.6 225.5)">Vref</text>
<text x="45.5" y="229.3">PC7/TIM3_CH2</text>
<text x="45.5" y="231.8">PC8/TIM3_CH3</text>
<text x="127.8" y="229.3">I2C1_SDA/TIM4_CH2/USART1_RX/PB7</text>
<text x="131.3" y="231.8">CAN_RX/I2C1_SCL/TIM4_CH3/PB8</text>
<text x="202.3" y="229.3">CS</text>
<text x="202.3" y="231.8">SCK</text>
<text x="219.2" y="229.3">Vout</text>
<text x="323.3" y="230.6">LM13700</text>
<text x="360.1" y="230.6">LM13700</text>
<text x="45.5" y="234.4">PC9/TIM3_CH4</text>
<text x="45.5" y="236.9">PC10/USART3_TX</text>
<text x="45.5" y="239.4">PC11/ADC1_EXTI11/ADC2_EXTI11/USART3_RX</text>
<text x="102.5" y="239.4">ADC1_EXTI11/ADC2_EXTI11/I2C2_SDA/TIM2_CH4/USART3_RX/PB11</text>
<text x="127.3" y="236.9">I2C2_SCL/TIM2_CH3/USART3_TX/PB10</text>
<text x="131.3" y="234.4">CAN_TX/I2C1_SDA/TIM4_CH4/PB9</text>
<text x="202.3" y="234.4">SDI</text>
<text x="209.5" y="235.2" transform="rotate(-90 209.5 235.2)">Vss</text>
<text x="45.5" y="244.5">PC13/RTC_OUT/RTC_TAMPER</text>
<text x="45.5" y="242">PC12/USART3_CK</text>
<text x="115.5" y="242">I2C2_SMBA/SPI2_NSS/TIM1_BKIN/USART3_CK/PB12</text>
<text x="124.4" y="244.5">SPI2_SCK/TIM1_CH1N/USART3_CTS/PB13</text>
<text x="45.5" y="247.1">PC14/RCC_OSC32_IN</text>
<text x="45.5" y="249.6">PC15/ADC1_EXTI15/ADC2_EXTI15/RCC_OSC32_OUT</text>
<text x="111.3" y="249.6">ADC1_EXTI15/ADC2_EXTI15/SPI2_MOSI/TIM1_CH3N/PB15</text>
<text x="123.6" y="247.1">SPI2_MISO/TIM1_CH2N/USART3_RTS/PB14</text>
<text x="98.4" y="255.6" transform="rotate(-90 98.4 255.6)">VSS</text>
<text x="101" y="255.6" transform="rotate(-90 101 255.6)">VSS</text>
<text x="103.5" y="255.6" transform="rotate(-90 103.5 255.6)">VSS</text>
<text x="106" y="255.6" transform="rotate(-90 106 255.6)">VSS</text>
<text x="108.6" y="255.6" transform="rotate(-90 108.6 255.6)">VSSA</text>
</g>
</svg>
